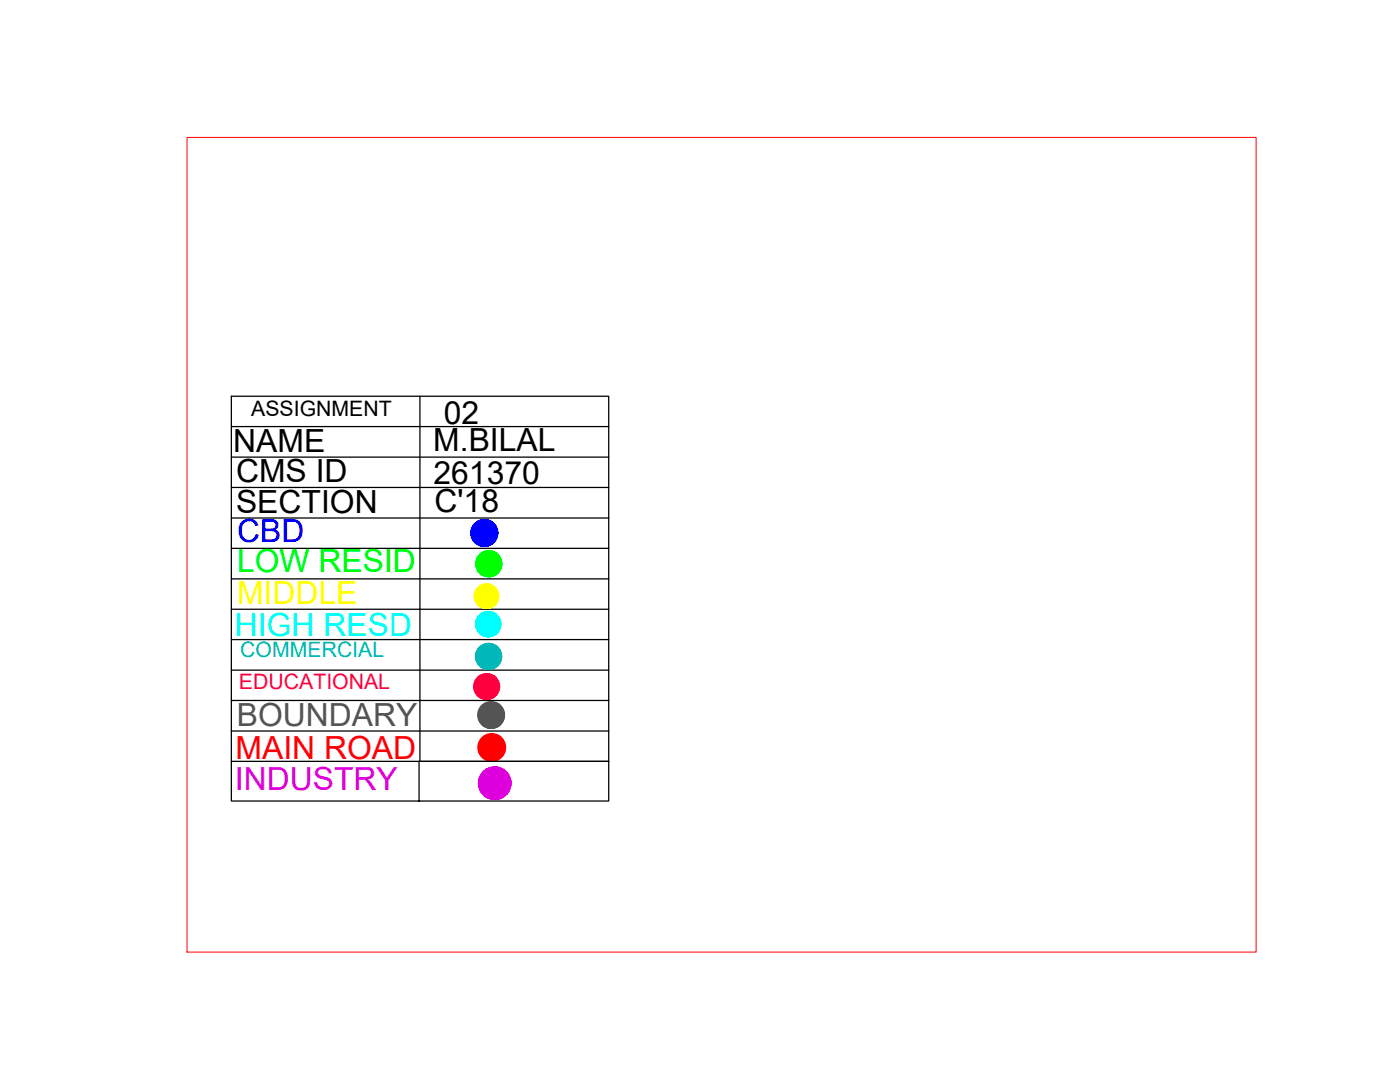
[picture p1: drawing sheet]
<svg xmlns="http://www.w3.org/2000/svg" width="279mm" height="216mm" viewBox="0 0 279 216" stroke-linecap="round" stroke-linejoin="round" font-family="sans-serif">
<!-- layer: 0 -->
<g fill="none" stroke="#000" stroke-width=".25">
<path d="M46.2 79.1h75.3v72.8h-75.3zM83.8 79.1v72.8M46.2 85.1h75.3M46.2 91.2h75.3M46.2 97.3h75.3M46.2 103.4h75.3M46.2 109.4h75.3M46.2 115.5h75.3M46.2 121.6h75.3M46.2 127.6h75.3M46.2 133.7h75.3M46.2 139.8h75.3"/>
<path d="M46.2 151.9v7.9h37.4v-7.9h37.9v7.9h-37.9M46.2 145.9h75.3"/>
</g>
<!-- layer: CBD -->
<g fill="#00f" stroke="#00f" stroke-width=".2">
<path d="M96.4 103.7h1zM96 103.7h1.4z"/>
<path d="M96 103.7l1.9 .3-.5-.3zM95.5 104l.5-.3 1.9 .3z"/>
<path d="M95.5 104l2.8 .2-.4-.2zM95.1 104.2l.4-.2 2.8 .2z"/>
<path d="M95.1 104.2l3.6 .3-.4-.3zM94.7 104.5l.4-.3 3.6 .3z"/>
<path d="M94.7 104.5l4.3 .4-.3-.4zM94.7 104.5l4.3 .4h-4.6z"/>
<path d="M94.4 104.9l4.8 .5-.2-.5zM94.4 104.9l4.8 .5h-5z"/>
<path d="M94.2 105.4l5.1 .5-.1-.5zM94.2 105.4l5.1 .5h-5.3z"/>
<path d="M94 105.9l5.4 .5-.1-.5zM94 105.9l5.4 .5h-5.4z"/>
<path d="M94 106.4l5.3 .4 .1-.4zM94 106.4l5.3 .4h-5.3z"/>
<path d="M94 106.8l5.2 .5 .1-.5zM94 106.8l5.2 .5h-5z"/>
<path d="M94.2 107.3l4.8 .5 .2-.5zM94.2 107.3l4.8 .5h-4.6z"/>
<path d="M94.4 107.8l4.3 .3 .3-.3zM94.4 107.8l4.3 .3h-4z"/>
<path d="M94.7 108.1l3.6 .4 .4-.4zM94.7 108.1l3.6 .4h-3.2z"/>
<path d="M95.1 108.5l2.8 .2 .4-.2zM95.1 108.5l2.8 .2h-2.4z"/>
<path d="M95.5 108.7l1.9 .3 .5-.3zM95.5 108.7l1.9 .3h-1.4z"/>
<path d="M96 109h1.4zM96 109h.9z"/>
</g>
<circle cx="96.7" cy="106.3" r="2.69" fill="none" stroke="#00f" stroke-width=".25"/>
<!-- layer: LOW CLASS RESIDENTIAL -->
<g fill="#0f0" stroke="#0f0" stroke-width=".2">
<path d="M97.3 109.9l1 .1zM96.8 110h1.5z"/>
<path d="M96.8 110l1.9 .2-.4-.2zM96.4 110.2l.4-.2 1.9 .2z"/>
<path d="M96.4 110.2l2.7 .2-.4-.2zM96 110.4l.4-.2 2.7 .2z"/>
<path d="M96 110.4l3.5 .4-.4-.4zM96 110.4l3.5 .4h-3.8z"/>
<path d="M95.7 110.8l4.1 .4-.3-.4zM95.7 110.8l4.1 .4h-4.4z"/>
<path d="M95.4 111.2l4.6 .4-.2-.4zM95.4 111.2l4.6 .4h-4.8z"/>
<path d="M95.2 111.6l4.9 .4-.1-.4zM95.2 111.6l4.9 .4h-5.1z"/>
<path d="M95 112l5.1 .5v-.5zM95 112l5.1 .5h-5.1z"/>
<path d="M95 112.5l5.1 .5v-.5zM95 112.5l5.1 .5h-5.1z"/>
<path d="M95 113l5 .4 .1-.4zM95 113l5 .4h-4.8z"/>
<path d="M95.2 113.4l4.6 .5 .2-.5zM95.2 113.4l4.6 .5h-4.4z"/>
<path d="M95.4 113.9l4.1 .4 .3-.4zM95.4 113.9l4.1 .4h-3.8z"/>
<path d="M95.7 114.3l3.4 .3 .4-.3zM95.7 114.3l3.4 .3h-3.1z"/>
<path d="M96 114.6l2.7 .2 .4-.2zM96 114.6l2.7 .2h-2.3z"/>
<path d="M96.4 114.8l1.9 .2 .4-.2zM96.4 114.8l1.9 .2h-1.5z"/>
<path d="M96.8 115h1.5zM96.8 115l1 .1z"/>
</g>
<circle cx="97.5" cy="112.5" r="2.6" fill="none" stroke="#0f0" stroke-width=".25"/>
<!-- layer: MIDDLE CLASS RESIDENTIAL -->
<g fill="#ff0" stroke="#ff0" stroke-width=".2">
<path d="M96.9 116.5l.9 .1zM96.4 116.6h1.4z"/>
<path d="M96.4 116.6l1.8 .2-.4-.2zM96 116.8l.4-.2 1.8 .2z"/>
<path d="M96 116.8l2.6 .2-.4-.2zM95.6 117l.4-.2 2.6 .2z"/>
<path d="M95.6 117l3.3 .3-.3-.3zM95.3 117.3l.3-.3 3.3 .3z"/>
<path d="M95.3 117.3l3.9 .4-.3-.4zM95.3 117.3l3.9 .4h-4.2z"/>
<path d="M95 117.7l4.4 .4-.2-.4zM95 117.7l4.4 .4h-4.6z"/>
<path d="M94.8 118.1l4.7 .4-.1-.4zM94.8 118.1l4.7 .4h-4.8z"/>
<path d="M94.7 118.5l4.9 .5-.1-.5zM94.7 118.5l4.9 .5h-5z"/>
<path d="M94.6 119l4.9 .4 .1-.4zM94.6 119l4.9 .4h-4.8z"/>
<path d="M94.7 119.4l4.7 .5 .1-.5zM94.7 119.4l4.7 .5h-4.6z"/>
<path d="M94.8 119.9l4.4 .4 .2-.4zM94.8 119.9l4.4 .4h-4.2z"/>
<path d="M95 120.3l3.9 .3 .3-.3zM95 120.3l3.9 .3h-3.6z"/>
<path d="M95.3 120.6l3.3 .3 .3-.3zM95.3 120.6l3.3 .3h-3z"/>
<path d="M95.6 120.9l2.6 .2 .4-.2zM95.6 120.9l2.6 .2h-2.2z"/>
<path d="M96 121.1l1.8 .2 .4-.2zM96 121.1l1.8 .2h-1.4z"/>
<path d="M96.4 121.3h1.4zM96.4 121.3l.9 .1z"/>
</g>
<circle cx="97.1" cy="119" r="2.43" fill="none" stroke="#ff0" stroke-width=".25"/>
<!-- layer: HIGH CLASS RESIDENRIAL -->
<g fill="#0ff" stroke="#0ff" stroke-width=".2">
<path d="M97.2 122l.9 .1zM96.8 122.1h1.3z"/>
<path d="M96.8 122.1l1.8 .2-.5-.2zM96.3 122.3l.5-.2 1.8 .2z"/>
<path d="M96.3 122.3l2.7 .2-.4-.2zM95.9 122.5l.4-.2 2.7 .2z"/>
<path d="M95.9 122.5l3.4 .3-.3-.3zM95.6 122.8l.3-.3 3.4 .3z"/>
<path d="M95.6 122.8l4 .4-.3-.4zM95.6 122.8l4 .4h-4.3z"/>
<path d="M95.3 123.2l4.5 .4-.2-.4zM95.3 123.2l4.5 .4h-4.7z"/>
<path d="M95.1 123.6l4.8 .5-.1-.5zM95.1 123.6l4.8 .5h-4.9z"/>
<path d="M95 124.1l5 .4-.1-.4zM95 124.1l5 .4h-5.1z"/>
<path d="M94.9 124.5l5 .5 .1-.5zM94.9 124.5l5 .5h-4.9z"/>
<path d="M95 125l4.8 .5 .1-.5zM95 125l4.8 .5h-4.7z"/>
<path d="M95.1 125.5l4.5 .4 .2-.4zM95.1 125.5l4.5 .4h-4.3z"/>
<path d="M95.3 125.9l4 .3 .3-.3zM95.3 125.9l4 .3h-3.7z"/>
<path d="M95.6 126.2l3.4 .4 .3-.4zM95.6 126.2l3.4 .4h-3.1z"/>
<path d="M95.9 126.6l2.7 .2 .4-.2zM95.9 126.6l2.7 .2h-2.3z"/>
<path d="M96.3 126.8l1.8 .2 .5-.2zM96.3 126.8l1.8 .2h-1.3z"/>
<path d="M96.8 127h1.3zM96.8 127l.9 .1z"/>
</g>
<circle cx="97.4" cy="124.5" r="2.52" fill="none" stroke="#0ff" stroke-width=".25"/>
<!-- layer: COMMERCIAL -->
<g fill="#00b8b8" stroke="#00b8b8" stroke-width=".2">
<path d="M97.3 128.4l.9 .1zM96.8 128.5h1.4z"/>
<path d="M96.8 128.5l1.9 .2-.5-.2zM96.4 128.7l.4-.2 1.9 .2z"/>
<path d="M96.4 128.7l2.7 .2-.4-.2zM96 128.9l.4-.2 2.7 .2z"/>
<path d="M96 128.9l3.4 .3-.3-.3zM95.6 129.2l.4-.3 3.4 .3z"/>
<path d="M95.6 129.2l4.1 .4-.3-.4zM95.6 129.2l4.1 .4h-4.4z"/>
<path d="M95.3 129.6l4.6 .4-.2-.4zM95.3 129.6l4.6 .4h-4.8z"/>
<path d="M95.1 130l5 .5-.2-.5zM95.1 130l5 .5h-5.1z"/>
<path d="M95 130.5l5.1 .5v-.5zM95 130.5l5.1 .5h-5.2z"/>
<path d="M94.9 131l5.2 .5v-.5zM94.9 131l5.2 .5h-5.1z"/>
<path d="M95 131.5l4.9 .4 .2-.4zM95 131.5l4.9 .4h-4.8z"/>
<path d="M95.1 131.9l4.6 .5 .2-.5zM95.1 131.9l4.6 .5h-4.4z"/>
<path d="M95.3 132.4l4.1 .3 .3-.3zM95.3 132.4l4.1 .3h-3.8z"/>
<path d="M95.6 132.7l3.5 .3 .3-.3zM95.6 132.7l3.5 .3h-3.1z"/>
<path d="M96 133l2.7 .3 .4-.3zM96 133l2.7 .3h-2.3z"/>
<path d="M96.4 133.3l1.8 .2 .5-.2zM96.4 133.3l1.8 .2h-1.4z"/>
<path d="M96.8 133.5h1.4zM96.8 133.5h1z"/>
</g>
<circle cx="97.5" cy="131" r="2.6" fill="none" stroke="#00b8b8" stroke-width=".25"/>
<!-- layer: EDUCATIONAL -->
<g fill="#ff003f" stroke="#ff003f" stroke-width=".2">
<path d="M96.9 134.4l1 .2zM96.4 134.6l.5-.2 1 .2z"/>
<path d="M96.4 134.6l1.9 .1-.4-.1zM96 134.7l.4-.1 1.9 .1z"/>
<path d="M96 134.7l2.7 .2-.4-.2zM95.6 134.9l.4-.2 2.7 .2z"/>
<path d="M95.6 134.9l3.4 .4-.3-.4zM95.6 134.9l3.4 .4h-3.8z"/>
<path d="M95.2 135.3l4.1 .4-.3-.4zM95.2 135.3l4.1 .4h-4.4z"/>
<path d="M94.9 135.7l4.6 .4-.2-.4zM94.9 135.7l4.6 .4h-4.8z"/>
<path d="M94.7 136.1l5 .5-.2-.5zM94.7 136.1l5 .5h-5.1z"/>
<path d="M94.6 136.6l5.1 .4v-.4zM94.6 136.6l5.1 .4h-5.1z"/>
<path d="M94.6 137l5.1 .5v-.5zM94.6 137l5.1 .5h-5.1z"/>
<path d="M94.6 137.5l4.9 .5 .2-.5zM94.6 137.5l4.9 .5h-4.8z"/>
<path d="M94.7 138l4.6 .4 .2-.4zM94.7 138l4.6 .4h-4.4z"/>
<path d="M94.9 138.4l4.1 .4 .3-.4zM94.9 138.4l4.1 .4h-3.8z"/>
<path d="M95.2 138.8l3.5 .3 .3-.3zM95.2 138.8l3.5 .3h-3.1z"/>
<path d="M95.6 139.1l2.7 .2 .4-.2zM95.6 139.1l2.7 .2h-2.3z"/>
<path d="M96 139.3l1.9 .2 .4-.2zM96 139.3l1.9 .2h-1.5z"/>
<path d="M96.4 139.5h1.5zM96.4 139.5l1 .1z"/>
</g>
<circle cx="97.1" cy="137" r="2.56" fill="none" stroke="#ff003f" stroke-width=".25"/>
<!-- layer: boundary -->
<g fill="#545454" stroke="#545454" stroke-width=".2">
<path d="M97.8 140.1l.9 .1zM97.3 140.2h1.4z"/>
<path d="M97.3 140.2l1.9 .2-.5-.2zM96.9 140.4l.4-.2 1.9 .2z"/>
<path d="M96.9 140.4l2.7 .2-.4-.2zM96.5 140.6l.4-.2 2.7 .2z"/>
<path d="M96.5 140.6l3.5 .4-.4-.4zM96.5 140.6l3.5 .4h-3.9z"/>
<path d="M96.1 141l4.2 .3-.3-.3zM96.1 141l4.2 .3h-4.5z"/>
<path d="M95.8 141.3l4.7 .5-.2-.5zM95.8 141.3l4.7 .5h-4.9z"/>
<path d="M95.6 141.8l5 .4-.1-.4zM95.6 141.8l5 .4h-5.1z"/>
<path d="M95.5 142.2l5.2 .5-.1-.5zM95.5 142.2l5.2 .5h-5.3z"/>
<path d="M95.4 142.7l5.2 .5 .1-.5zM95.4 142.7l5.2 .5h-5.1z"/>
<path d="M95.5 143.2l5 .5 .1-.5zM95.5 143.2l5 .5h-4.9z"/>
<path d="M95.6 143.7l4.7 .4 .2-.4zM95.6 143.7l4.7 .4h-4.5z"/>
<path d="M95.8 144.1l4.2 .4 .3-.4zM95.8 144.1l4.2 .4h-3.9z"/>
<path d="M96.1 144.5l3.5 .3 .4-.3zM96.1 144.5l3.5 .3h-3.1z"/>
<path d="M96.5 144.8l2.7 .3 .4-.3zM96.5 144.8l2.7 .3h-2.3z"/>
<path d="M96.9 145.1l1.8 .1 .5-.1zM96.9 145.1l1.8 .1h-1.4z"/>
<path d="M97.3 145.2h1.4zM97.3 145.2l1 .1z"/>
</g>
<circle cx="98" cy="142.7" r="2.6" fill="none" stroke="#545454" stroke-width=".38"/>
<!-- layer: main road -->
<g fill="#f00" stroke="#f00" stroke-width=".2">
<path d="M97.9 146.5l1 .1zM97.4 146.6h1.5z"/>
<path d="M97.4 146.6l1.9 .2-.4-.2zM97 146.8l.4-.2 1.9 .2z"/>
<path d="M97 146.8l2.8 .2-.5-.2zM96.5 147l.5-.2 2.8 .2z"/>
<path d="M96.5 147l3.6 .3-.3-.3zM96.2 147.3l.3-.3 3.6 .3z"/>
<path d="M96.2 147.3l4.2 .4-.3-.4zM96.2 147.3l4.2 .4h-4.5z"/>
<path d="M95.9 147.7l4.8 .5-.3-.5zM95.9 147.7l4.8 .5h-5z"/>
<path d="M95.7 148.2l5.1 .5-.1-.5zM95.7 148.2l5.1 .5h-5.3z"/>
<path d="M95.5 148.7l5.3 .5v-.5zM95.5 148.7l5.3 .5h-5.3z"/>
<path d="M95.5 149.2l5.3 .4v-.4zM95.5 149.2l5.3 .4h-5.3z"/>
<path d="M95.5 149.6l5.2 .5 .1-.5zM95.5 149.6l5.2 .5h-5z"/>
<path d="M95.7 150.1l4.7 .5 .3-.5zM95.7 150.1l4.7 .5h-4.5z"/>
<path d="M95.9 150.6l4.2 .3 .3-.3zM95.9 150.6l4.2 .3h-3.9z"/>
<path d="M96.2 150.9l3.6 .4 .3-.4zM96.2 150.9l3.6 .4h-3.3z"/>
<path d="M96.5 151.3l2.8 .2 .5-.2zM96.5 151.3l2.8 .2h-2.3z"/>
<path d="M97 151.5l1.9 .3 .4-.3zM97 151.5l1.9 .3h-1.5z"/>
<path d="M97.4 151.8h1.5zM97.4 151.8h1z"/>
</g>
<circle cx="98.1" cy="149.1" r="2.69" fill="none" stroke="#f00" stroke-width=".38"/>
<!-- layer: industrial -->
<g fill="#d0d" stroke="#d0d" stroke-width=".2">
<path d="M98.5 153.1h1.1zM97.9 153.1h1.7z"/>
<path d="M97.9 153.1l2.3 .3-.6-.3zM97.3 153.4l.6-.3 2.3 .3z"/>
<path d="M97.3 153.4l3.4 .3-.5-.3zM96.8 153.7l.5-.3 3.4 .3z"/>
<path d="M96.8 153.7l4.4 .4-.5-.4zM96.3 154.1l.5-.4 4.4 .4z"/>
<path d="M96.3 154.1l5.2 .5-.3-.5zM96.3 154.1l5.2 .5h-5.5z"/>
<path d="M96 154.6l5.8 .5-.3-.5zM96 154.6l5.8 .5h-6.1z"/>
<path d="M95.7 155.1l6.2 .6-.1-.6zM95.7 155.1l6.2 .6h-6.4z"/>
<path d="M95.5 155.7l6.5 .6-.1-.6zM95.5 155.7l6.5 .6h-6.5z"/>
<path d="M95.5 156.3l6.4 .6 .1-.6zM95.5 156.3l6.4 .6h-6.4z"/>
<path d="M95.5 156.9l6.3 .6 .1-.6zM95.5 156.9l6.3 .6h-6.1z"/>
<path d="M95.7 157.5l5.8 .5 .3-.5zM95.7 157.5l5.8 .5h-5.5z"/>
<path d="M96 158l5.2 .5 .3-.5zM96 158l5.2 .5h-4.9z"/>
<path d="M96.3 158.5l4.4 .4 .5-.4zM96.3 158.5l4.4 .4h-3.9z"/>
<path d="M96.8 158.9l3.4 .3 .5-.3zM96.8 158.9l3.4 .3h-2.9z"/>
<path d="M97.3 159.2l2.3 .2 .6-.2zM97.3 159.2l2.3 .2h-1.7z"/>
<path d="M97.9 159.4l1.1 .1 .6-.1zM97.9 159.4l1.1 .1z"/>
</g>
<circle cx="98.7" cy="156.3" r="3.2" fill="none" stroke="#d0d" stroke-width=".25"/>
<!-- layer: main road -->
<path d="M37.3 27.4h213.4v162.6h-213.4z" fill="none" stroke="#f00" stroke-width=".2"/>
<g font-size="6.4">
<text x="88.5" y="84.5">02</text>
<text x="46.6" y="90.3">NAME</text>
<text x="86.5" y="90">M.BILAL</text>
<text x="47.1" y="96.1">CMS ID</text>
<text x="86.5" y="96.6">261370</text>
<text x="47.1" y="102.4">SECTION</text>
<text x="86.7" y="102.1">C'18</text>
</g>
<text font-size="6.4" fill="#00f" x="47.4" y="108.1">CBD</text>
<text font-size="6.4" fill="#0f0" x="47.3" y="114.2">LOW RESID</text>
<text font-size="6.4" fill="#ff0" x="47.3" y="120.5">MIDDLE</text>
<text font-size="6.4" fill="#0ff" x="46.9" y="126.8">HIGH RESD</text>
<text font-size="6.4" fill="#545454" x="47.3" y="144.9">BOUNDARY</text>
<text font-size="6.4" fill="#f00" x="47" y="151.4">MAIN ROAD</text>
<text font-size="6.4" fill="#d0d" x="46.9" y="157.6">INDUSTRY</text>
<text font-size="4.2" x="50.2" y="82.9">ASSIGNMENT</text>
<text font-size="4.2" fill="#00b8b8" x="47.9" y="131">COMMERCIAL</text>
<text font-size="4.2" fill="#ff003f" x="47.7" y="137.6">EDUCATIONAL</text>
</svg>
